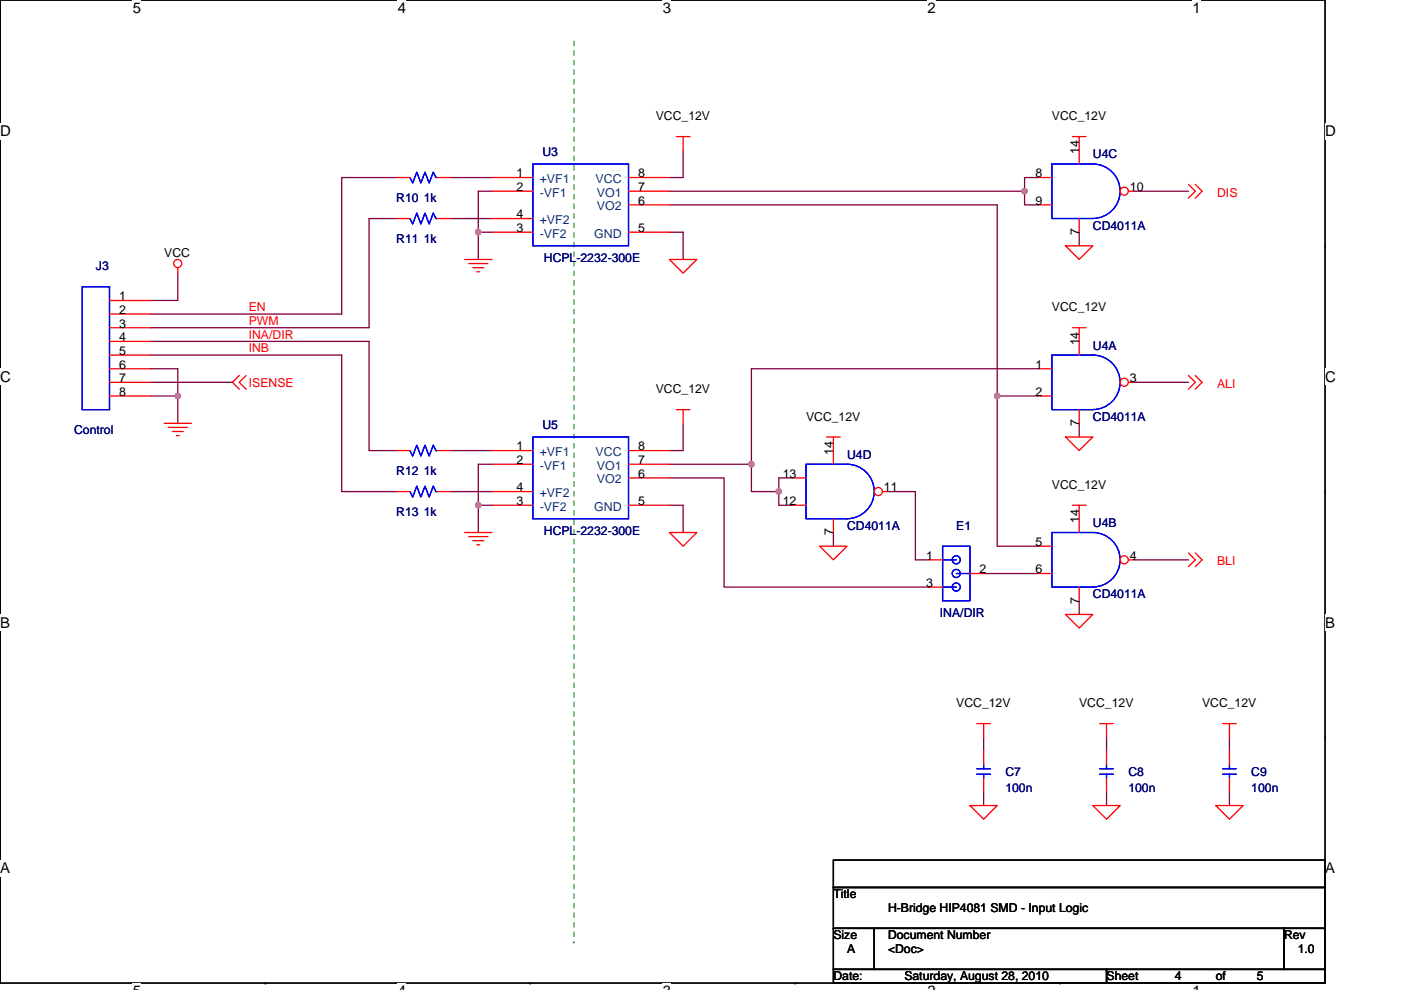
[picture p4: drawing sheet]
<svg xmlns="http://www.w3.org/2000/svg" width="297mm" height="210mm" viewBox="0 0 297 210" stroke-linecap="round" stroke-linejoin="round" font-family="sans-serif">
<path d="M.1 0h280.8v208.5h-280.8z" fill="none" stroke="#000" stroke-width=".28"/>
<g fill="#fff">
<path d="M28.1 0h1.8v3.5h-1.8z"/>
<path d="M28.1 208.5h1.8v1.4h-1.8z"/>
</g>
<path d="M56.2 0h.1M56.2 208.5h.1" fill="none" stroke="#000" stroke-width=".28"/>
<g fill="#fff">
<path d="M84.3 0h1.8v3.5h-1.8z"/>
<path d="M84.3 208.5h1.8v1.4h-1.8z"/>
</g>
<path d="M112.4 0h.1M112.4 208.5h.1" fill="none" stroke="#000" stroke-width=".28"/>
<g fill="#fff">
<path d="M140.5 0h1.8v3.5h-1.8z"/>
<path d="M140.5 208.5h1.8v1.4h-1.8z"/>
</g>
<path d="M168.6 0h.1M168.6 208.5h.1" fill="none" stroke="#000" stroke-width=".28"/>
<g fill="#fff">
<path d="M196.7 0h1.7v3.5h-1.7z"/>
<path d="M196.7 208.5h1.7v1.4h-1.7z"/>
</g>
<path d="M224.8 0h.1M224.8 208.5h.1" fill="none" stroke="#000" stroke-width=".28"/>
<g fill="#fff">
<path d="M252.9 0h1.7v3.5h-1.7z"/>
<path d="M252.9 208.5h1.7v1.4h-1.7z"/>
<path d="M.1 26.1h2.2v3.5h-2.2z"/>
<path d="M280.9 26.1h2.3v3.5h-2.3z"/>
<path d="M.1 78.2h2.2v3.5h-2.2z"/>
<path d="M280.9 78.2h2.3v3.5h-2.3z"/>
</g>
<path d="M.1 52.1h.1M280.9 52.1h.1" fill="none" stroke="#000" stroke-width=".28"/>
<g fill="#fff">
<path d="M.1 130.3h2.1v3.5h-2.1z"/>
<path d="M280.9 130.3h2.1v3.5h-2.1z"/>
</g>
<path d="M.1 104.3h.1M280.9 104.3h.1" fill="none" stroke="#000" stroke-width=".28"/>
<g fill="#fff">
<path d="M0 182.4h2.2v3.5h-2.2z"/>
<path d="M280.9 182.4h2.2v3.5h-2.2z"/>
</g>
<path d="M.1 156.4h.1M280.9 156.4h.1M176.7 182.4h104.2v5.8h-104.2zM176.7 188.2h104.2v8.7h-104.2zM176.7 196.9h8.7v8.7h-8.7zM185.4 196.9h86.8v8.7h-86.8zM272.2 196.9h8.7v8.7h-8.7zM176.7 205.6h57.9v2.9h-57.9zM234.6 205.6h46.3v2.9h-46.3z" fill="none" stroke="#000" stroke-width=".28"/>
<g fill="none" stroke="#800040" stroke-width=".28">
<path d="M84 37.7h-11.5v28.9h-40.6M95.6 37.7h8.7M144.8 31.9v5.8h-2.9M220.1 37.7h-2.9v2.9M37.7 57.9v5.8h-5.8M84 46.4h-5.8v23.1h-46.3M95.6 46.4h8.7M101.4 49.3v5.7M101.4 49.3h2.9M104.3 40.6h-2.9v8.7M141.9 43.5h69.5v40.5h8.7M141.9 49.3h2.9v5.7"/>
<path d="M141.9 40.6h75.3M217.2 40.6v2.9h2.9M228.8 49.3v2.8M240.4 40.6h11.6M31.9 75.3h40.6v29h11.5M31.9 78.2h5.8v5.8M31.9 72.4h46.3v23.2h5.8M220.1 78.2h-60.8v20.3M31.9 81.1h17.4M31.9 84h5.8M37.7 84v5.8M95.6 95.6h8.7"/>
<path d="M104.3 98.5h-2.9v8.7M141.9 98.5h17.4M144.8 89.8v5.8h-2.9M159.3 98.5v5.8h5.8M211.4 84v31.8h8.7M228.8 89.8v2.9M240.4 81.1h11.6M95.6 104.3h8.7M101.4 107.2v5.7M101.4 107.2h2.9M141.9 107.2h2.9v5.7M141.9 101.4h11.6v23.1h43.5"/>
<path d="M165.1 104.3v2.9h2.9M168 101.4h-2.9v2.9M176.7 112.9v2.9M188.3 104.3h5.8v14.4h2.9M240.4 118.7h11.6M208.6 121.6h11.5M228.8 127.4v2.9M208.6 156.4v2.9M234.6 156.4v2.9M260.7 156.4v2.9M208.6 168v2.9M234.6 168v2.9"/>
<path d="M260.7 168v2.9"/>
</g>
<g fill="#f0f" stroke="#f0f" stroke-width=".28">
<circle cx="101.4" cy="49.2" r=".57"/>
<circle cx="101.4" cy="107.1" r=".57"/>
<circle cx="217.2" cy="40.6" r=".57"/>
<circle cx="211.4" cy="84" r=".57"/>
<circle cx="159.3" cy="98.5" r=".57"/>
<circle cx="165.1" cy="104.2" r=".57"/>
<circle cx="37.7" cy="84" r=".57"/>
</g>
<g fill="none" stroke="#f00" stroke-width=".28">
<path d="M104.3 37.7h8.7M133.3 37.7h8.6M143.4 29h2.9M144.8 29v2.9M227.4 29h2.9M228.8 29v2.9M252 39.1l1.4 1.5-1.4 1.4M253.4 39.1l1.5 1.5-1.5 1.4M37.7 56.8v1.1M98.5 55h5.8M99.4 55.9h4M100.2 56.8h2.4"/>
<path d="M101.1 57.6h.6M104.3 40.6h8.7M104.3 46.4h8.7M104.3 49.3h8.7M133.3 40.6h8.6M133.3 49.3h8.6M133.3 43.5h8.6M141.9 55h5.8l-2.9 2.9zM225.9 52.1h5.8l-2.9 2.9zM50.7 79.7l-1.4 1.4 1.4 1.5M52.2 79.7l-1.5 1.4 1.5 1.5M227.4 69.5h2.9"/>
<path d="M228.8 69.5v2.9M252 79.7l1.4 1.4-1.4 1.5M253.4 79.7l1.5 1.4-1.5 1.5M34.8 89.8h5.8M35.7 90.7h4M36.6 91.5h2.3M37.4 92.4h.6M143.4 86.9h2.9M144.8 86.9v2.9M175.2 92.7h2.9M176.7 92.7v2.9M225.9 92.7h5.8l-2.9 2.9z"/>
<path d="M98.5 112.9h5.8M99.4 113.8h4M100.2 114.7h2.4M101.1 115.5h.6M141.9 112.9h5.8l-2.9 2.9zM173.8 115.8h5.8l-2.9 2.9zM227.4 107.2h2.9M228.8 107.2v2.8M252 117.3l1.4 1.4-1.4 1.5M253.4 117.3l1.5 1.4-1.5 1.5M225.9 130.3h5.8l-2.9 2.9zM207.1 153.5h2.9"/>
<path d="M208.6 153.5v2.9M233.1 153.5h2.9M234.6 153.5v2.9M259.2 153.5h2.9M260.7 153.5v2.9M260.7 159.3v2.9M205.7 170.9h5.7l-2.8 2.9zM231.7 170.9h5.8l-2.9 2.9zM257.8 170.9h5.8l-2.9 2.9zM260.7 165.1v2.9"/>
<circle cx="37.7" cy="55.9" r=".86"/>
</g>
<path d="M121.7 8.7v191.1M121.7 199.8h.1" fill="none" stroke="#008000" stroke-width=".21" stroke-dasharray="1 1 1 1 1 1 1 1"/>
<path d="M113 34.8h20.3v17.3h-20.3zM231.7 46.3a5.8 5.8 0 0 0 5.8-5.7 5.8 5.8 0 0 0-5.8-5.8h-8.7v11.6h8.7M259.2 164.2h2.9M259.2 163h2.9M260.7 162.2v.8M260.7 164.2v.9" fill="none" stroke="#00f" stroke-width=".28"/>
<circle cx="238.4" cy="40.5" r=".86" fill="#fff" stroke="#f00" stroke-width=".28"/>
<path d="M220.1 37.7h2.9M228.8 31.9v2.9M220.1 43.5h2.9M228.8 46.4v2.9M239.2 40.6h1.2M84 104.3h2.9M92.7 104.3h2.9M197 118.7h2.9M197 124.5h2.9M205.7 121.6h2.9M208.6 159.3v2.9M208.6 165.1v2.9" fill="none" stroke="#f00" stroke-width=".28"/>
<g fill="none" stroke="#00f" stroke-width=".28">
<path d="M86.9 104.3l.6 1.1 .9-2.3 .8 2.3 .9-2.3 .9 2.3 .9-2.3 .5 1.2h.3M199.9 115.8h5.8v11.6h-5.8zM199.9 118.7h2.9M223 112.9h8.7a5.8 5.8 0 0 1 5.8 5.8 5.8 5.8 0 0 1-5.8 5.8h-8.7zM199.9 124.5h2.9M202.8 121.6h2.9M207.1 164.2h2.9M207.1 163h2.9M208.6 162.2v.8M208.6 164.2v.9"/>
<circle cx="202.7" cy="118.7" r=".86"/>
<circle cx="202.7" cy="121.6" r=".86"/>
<circle cx="202.7" cy="124.5" r=".86"/>
</g>
<circle cx="238.4" cy="118.7" r=".86" fill="#fff" stroke="#f00" stroke-width=".28"/>
<path d="M220.1 115.8h2.9M228.8 110v2.9M239.2 118.7h1.2M220.1 121.6h2.9M228.8 124.5v2.9M234.6 159.3v2.9M234.6 165.1v2.9" fill="none" stroke="#f00" stroke-width=".28"/>
<path d="M170.9 98.5h8.7a5.8 5.8 0 0 1 5.8 5.7 5.8 5.8 0 0 1-5.8 5.8h-8.7zM233.1 164.2h2.9M233.1 163h2.9M234.6 162.2v.8M234.6 164.2v.9" fill="none" stroke="#00f" stroke-width=".28"/>
<circle cx="186.2" cy="104.3" r=".86" fill="#fff" stroke="#f00" stroke-width=".28"/>
<path d="M84 46.4h2.9M92.7 46.4h2.9M176.7 95.6v2.9M168 101.4h2.9M168 107.2h2.9M176.7 110v2.9M187.1 104.3h1.2" fill="none" stroke="#f00" stroke-width=".28"/>
<path d="M86.9 46.4l.6 1.1 .9-2.3 .8 2.3 .9-2.3 .9 2.3 .9-2.3 .5 1.2h.3M223 75.3h8.7a5.8 5.8 0 0 1 5.8 5.8 5.8 5.8 0 0 1-5.8 5.8h-8.7z" fill="none" stroke="#00f" stroke-width=".28"/>
<circle cx="238.4" cy="81.1" r=".86" fill="#fff" stroke="#f00" stroke-width=".28"/>
<g fill="none" stroke="#f00" stroke-width=".28">
<path d="M84 37.7h2.9M92.7 37.7h2.9M23.2 78.2h8.7M23.2 63.7h8.7M23.2 66.6h8.7M23.2 69.5h8.7M23.2 72.4h8.7M23.2 75.3h8.7M220.1 78.2h2.9M228.8 72.4v2.9M23.2 81.1h8.7M23.2 84h8.7"/>
<path d="M84 95.6h2.9M92.7 95.6h2.9M104.3 95.6h8.7M104.3 98.5h8.7M133.3 95.6h8.6M133.3 98.5h8.6M220.1 84h2.9M228.8 86.9v2.9M239.2 81.1h1.2M104.3 104.3h8.7M104.3 107.2h8.7M133.3 107.2h8.6"/>
<path d="M133.3 101.4h8.6"/>
</g>
<path d="M86.9 37.7l.6 1.1 .9-2.3 .8 2.3 .9-2.3 .9 2.3 .9-2.3 .5 1.2h.3M17.4 60.8h5.8v26.1h-5.8zM86.9 95.6l.6 1.1 .9-2.3 .8 2.3 .9-2.3 .9 2.3 .9-2.3 .5 1.2h.3M113 92.7h20.3v17.3h-20.3z" fill="none" stroke="#00f" stroke-width=".28"/>
<g fill="#f0f" stroke="#f0f" stroke-width=".28">
<circle cx="101.4" cy="49.2" r=".57"/>
<circle cx="101.4" cy="107.1" r=".57"/>
<circle cx="217.2" cy="40.6" r=".57"/>
<circle cx="211.4" cy="84" r=".57"/>
<circle cx="159.3" cy="98.5" r=".57"/>
<circle cx="165.1" cy="104.2" r=".57"/>
<circle cx="37.7" cy="84" r=".57"/>
</g>
<g font-size="3.2">
<text x="28.1" y="2.8">5</text>
<text x="84.3" y="2.8">4</text>
<text x="140.5" y="2.8">3</text>
<text x="196.7" y="2.8">2</text>
<text x="252.9" y="2.8">1</text>
<text x=".1" y="28.9">D</text>
<text x="280.9" y="28.9">D</text>
<text x=".1" y="81">C</text>
<text x="280.9" y="81">C</text>
<text x=".1" y="133.1">B</text>
<text x="280.9" y="133.1">B</text>
<text x=".1" y="185.3">A</text>
<text x="280.9" y="185.3">A</text>
</g>
<g font-size="2.6">
<text x="139" y="25.5">VCC_12V</text>
<text x="223" y="25.5">VCC_12V</text>
<text x="228.8" y="32.7" transform="rotate(-90 228.8 32.7)">14</text>
<text x="109.5" y="37.6">1</text>
<text x="109.5" y="40.5">2</text>
<text x="135.3" y="37.6">8</text>
<text x="135.3" y="40.5">7</text>
<text x="219.5" y="37.6">8</text>
<text x="239.5" y="40.5">10</text>
<text x="109.5" y="46.3">4</text>
<text x="135.3" y="43.4">6</text>
<text x="219.5" y="43.4">9</text>
<text x="109.5" y="49.2">3</text>
<text x="135.3" y="49.2">5</text>
<text x="228.8" y="49.8" transform="rotate(-90 228.8 49.8)">7</text>
<text x="34.8" y="54.5">VCC</text>
<text x="25.2" y="63.7">1</text>
<text x="25.2" y="66.6">2</text>
<text x="25.2" y="69.5">3</text>
<text x="223" y="66.1">VCC_12V</text>
<text x="25.2" y="72.4">4</text>
<text x="25.2" y="75.3">5</text>
<text x="228.8" y="73.3" transform="rotate(-90 228.8 73.3)">14</text>
<text x="25.2" y="78.2">6</text>
<text x="25.2" y="81.1">7</text>
<text x="25.2" y="84">8</text>
<text x="139" y="83.4">VCC_12V</text>
<text x="219.5" y="78.2">1</text>
<text x="219.5" y="84">2</text>
<text x="239.5" y="81.1">3</text>
<text x="170.9" y="89.2">VCC_12V</text>
<text x="109.5" y="95.5">1</text>
<text x="135.3" y="95.5">8</text>
<text x="228.8" y="90.4" transform="rotate(-90 228.8 90.4)">7</text>
<text x="109.5" y="98.4">2</text>
<text x="135.3" y="98.4">7</text>
<text x="135.3" y="101.3">6</text>
<text x="165.9" y="101.3">13</text>
<text x="176.7" y="96.4" transform="rotate(-90 176.7 96.4)">14</text>
<text x="109.5" y="104.2">4</text>
<text x="109.5" y="107.1">3</text>
<text x="135.3" y="107.1">5</text>
<text x="165.9" y="107.1">12</text>
<text x="187.4" y="104.2">11</text>
<text x="223" y="103.7">VCC_12V</text>
<text x="176.7" y="113.5" transform="rotate(-90 176.7 113.5)">7</text>
<text x="228.8" y="110.9" transform="rotate(-90 228.8 110.9)">14</text>
<text x="196.4" y="118.7">1</text>
<text x="219.5" y="115.8">5</text>
<text x="239.5" y="118.7">4</text>
<text x="196.4" y="124.5">3</text>
<text x="207.7" y="121.6">2</text>
<text x="219.5" y="121.6">6</text>
<text x="228.8" y="128" transform="rotate(-90 228.8 128)">7</text>
<text x="202.8" y="150">VCC_12V</text>
<text x="228.8" y="150">VCC_12V</text>
<text x="254.9" y="150">VCC_12V</text>
<text x="176.7" y="190.6">Title</text>
<text x="188.3" y="193.5">H-Bridge HIP4081 SMD - Input Logic</text>
<text x="176.7" y="199.2">Size</text>
<text x="179.6" y="202.1">A</text>
<text x="188.3" y="199.2">Document Number</text>
<text x="188.3" y="202.1">&lt;Doc&gt;</text>
<text x="272.2" y="199.2">Rev</text>
<text x="275.1" y="202.1">1.0</text>
<text x="176.7" y="207.9">Date:</text>
<text x="191.7" y="207.9">Saturday, August 28, 2010</text>
<text x="234.6" y="207.9">Sheet</text>
<text x="249.1" y="207.9">4</text>
<text x="257.8" y="207.9">of</text>
<text x="266.5" y="207.9">5</text>
</g>
<g font-size="2.6" fill="#000080">
<text x="115" y="33">U3</text>
<text x="231.7" y="33.6">U4C</text>
<text x="84" y="42.9">R10 1k</text>
<text x="84" y="51.6">R11 1k</text>
<text x="231.7" y="48.7">CD4011A</text>
<text x="20.3" y="57.4">J3</text>
<text x="115.3" y="55.6">HCPL-2232-300E</text>
<text x="231.7" y="74.2">U4A</text>
<text x="231.7" y="89.2">CD4011A</text>
<text x="15.7" y="92.1">Control</text>
<text x="115" y="91">U5</text>
<text x="84" y="100.8">R12 1k</text>
<text x="179.6" y="97.3">U4D</text>
<text x="84" y="109.5">R13 1k</text>
<text x="115.3" y="113.5">HCPL-2232-300E</text>
<text x="179.6" y="112.4">CD4011A</text>
<text x="202.8" y="112.4">E1</text>
<text x="231.7" y="111.8">U4B</text>
<text x="199.3" y="130.9">INA/DIR</text>
<text x="231.7" y="126.9">CD4011A</text>
<text x="213.2" y="164.5">C7</text>
<text x="213.2" y="168">100n</text>
<text x="239.2" y="164.5">C8</text>
<text x="239.2" y="168">100n</text>
<text x="265.3" y="164.5">C9</text>
<text x="265.3" y="168">100n</text>
</g>
<g font-size="2.6" fill="#004080">
<text x="114.4" y="38.8">+VF1</text>
<text x="114.4" y="41.7">-VF1</text>
<text x="126.3" y="38.8">VCC</text>
<text x="126.6" y="41.7">VO1</text>
<text x="114.4" y="47.5">+VF2</text>
<text x="126.6" y="44.6">VO2</text>
<text x="114.4" y="50.4">-VF2</text>
<text x="126" y="50.4">GND</text>
<text x="114.4" y="96.7">+VF1</text>
<text x="114.4" y="99.6">-VF1</text>
<text x="126.3" y="96.7">VCC</text>
<text x="126.6" y="99.6">VO1</text>
<text x="114.4" y="105.4">+VF2</text>
<text x="126.6" y="102.5">VO2</text>
<text x="114.4" y="108.3">-VF2</text>
<text x="126" y="108.3">GND</text>
</g>
<g font-size="2.6" fill="#f00">
<text x="258.1" y="41.7">DIS</text>
<text x="52.7" y="71.8">INA/DIR</text>
<text x="52.7" y="66">EN</text>
<text x="52.7" y="68.9">PWM</text>
<text x="52.7" y="74.7">INB</text>
<text x="52.8" y="82">ISENSE</text>
<text x="258.1" y="82.3">ALI</text>
<text x="258.1" y="119.9">BLI</text>
</g>
</svg>
